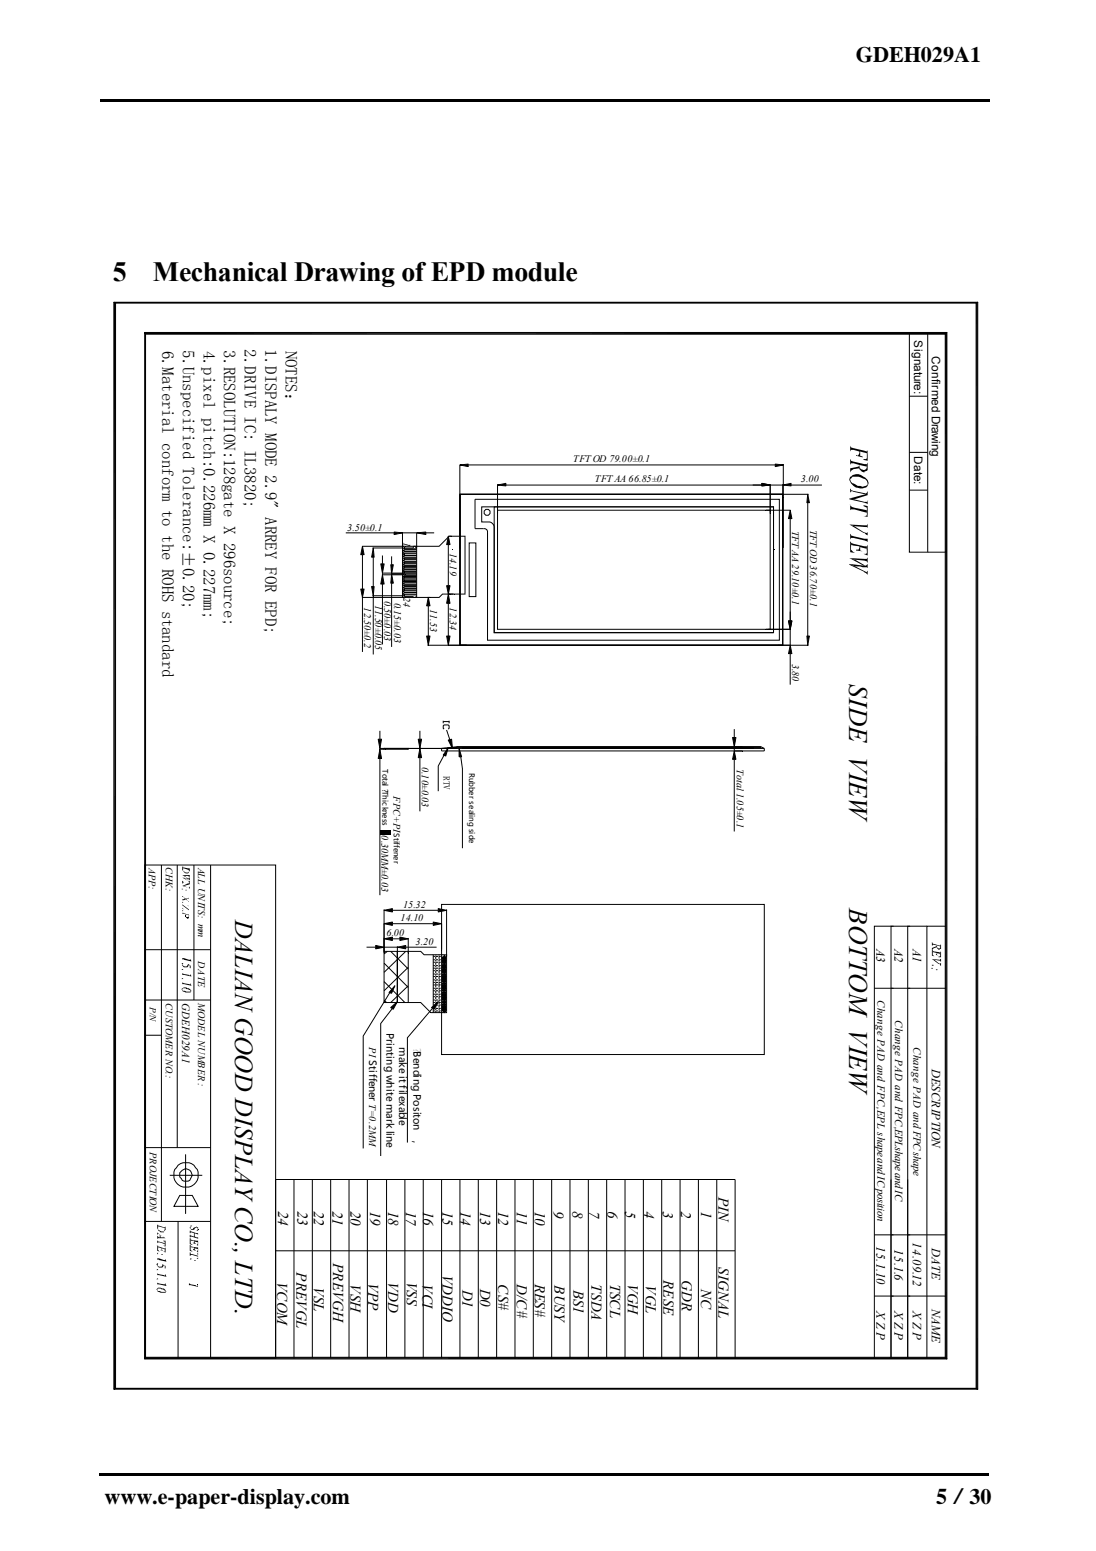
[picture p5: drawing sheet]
<svg xmlns="http://www.w3.org/2000/svg" width="210mm" height="297mm" viewBox="0 0 210 297" stroke-linecap="round" stroke-linejoin="round" font-family="sans-serif">
<g fill="none" stroke="#000" stroke-width=".19">
<path d="M21.8 57.9l.3 .1v207.9l-.3 .1zM21.8 57.9h165.5l-.4 .1h-164.8zM186.9 58l.4-.1v208.1l-.4-.1zM187.3 58h-165.5M27.7 63.7l.2 .3v195.9l-.2 .4zM27.7 63.7h153.6l-.3 .3h-153.1zM27.8 63.7v196.6M174.2 63.8h7v42h-7zM174.2 75.9h3.5M177.7 63.8v42M181.3 63.7v196.6l-.3-.4v-195.9zM88.1 89l1.6-.1v.5z"/>
<path d="M88.1 89v16.1M88.1 94.7h61.8v28.9h-61.8zM88.1 94.7v28.9M89.8 89h58.7M91 95.6h58.3v27h-55.9v-20.9l-.2-.3-.3-.2h-1.9zM92.3 97.1h55.8v24.1h-53.5v-20.4l-.3-.5-.5-.3h-1.5zM94.6 97.1h53.5v24.1h-53.5zM95.3 92.9l1.6-.3v.5zM95.3 97.7h52.2v22.8h-52.2zM95.3 92.7v5.7M96.9 92.9h49M141.8 94.7h13.1"/>
<path d="M145.9 92.6l1.6 .3-1.6 .2zM146.7 97.7h4.6M147.5 92.7v5.7M147.5 92.9h2.4M148.5 88.9l1.6 .1-1.6 .4zM149.9 92.7v2.3M149.9 92.9l1.6-.3v.5zM150 88.9v16M151.3 97.7l.4 1.6h-.7zM151.3 99.3v19.6M151.5 92.9h5.9M154.7 94.7l.3 1.6h-.5z"/>
<path d="M154.7 96.3v25.5M174.2 86.6h3.5M174.2 93.9h3.5M66.2 102h9.3M69.1 112.8h.6l-.3 1.6zM69.4 104.6l.3 1.6h-.6zM69.4 104.6h8M69.4 106.2v6.6M71.2 112.3h.5l-.2 1.8zM71.3 104.9h7.9v-.3h.4v.3h.2M71.3 114.1h6.1v.2h1.8v.1h.4v-.1h.2M71.5 104.9l.2 1.8h-.5z"/>
<path d="M71.5 106.7v5.6M71.5 114.1v11.2M72.9 108h.7l-.4 1.8zM73.2 106.4v1.6M73.2 111.8v11.6M73.2 110.1l.4 1.7h-.7zM74.8 108.2h.5l-.3 1.7zM75 109.9h4.8M75 106.5v1.7M75 111.7v12.2M75 109.9l.3 1.8h-.5zM75.5 101.9l1.6 .1-1.6 .4z"/>
<path d="M77.1 105.1h2.7M77.1 106.2h.3v.5h2.4M77.1 113.3h.3v.3h-.3M77.1 105.4h.3M77.1 105.9h2.7M77.1 106.1h2.7M77.1 106.5h.3M77.1 106.9h2.7M77.1 107h2.7M77.1 107.4h.3M77.1 107.7h2.7M77.1 107.8h2.7"/>
<path d="M77.1 108.2h.3M77.1 108.5h2.7M77.1 108.6h2.7M77.1 109h.3M77.1 109.4h2.7M77.1 109.6h2.7M77.1 110.4h2.7M77.1 110.6h2.7M77.1 110.9h.3M77.1 111.2h2.7M77.1 111.4h2.7M77.1 111.7h.3"/>
<path d="M77.1 112h2.7M77.1 112.2h2.7M77.1 112.5h.3M77.1 113h2.7M77.1 113.1h2.7M77.1 113.8h2.7M77.1 113.9h2.7M77.1 104.8v-2.8h2.7v12.4M77.4 105.6h2.4M77.4 106.4h2.4M77.4 109.1h2.4M77.4 112.7h2.4"/>
<path d="M77.4 113.5h2.4M77.4 110.1h-4.2v-.3h4.2v.4h2.4M77.4 114.4h-8v10.5M79.8 105.3h-2.4v.4h-.3M79.8 107.2h-2.4v.3h2.4M79.8 108h-2.4v.3h2.4M79.8 108.8h-2.4v.5h-.3M79.8 110.7h-2.4v.3h2.4M79.8 111.5h-2.4v.3h2.4M79.8 112.3h-2.4v.5h-.3M79.8 102l1.8-.1v.5zM81.6 102h1.5"/>
<path d="M81.9 114.4h.5M82 116v5.8M82 114.4l.4 1.6h-.7zM85.5 112.2h.7l-.3 1.6zM85.9 113.8h.9M85.9 104.3v7.9M85.9 115.5v6.3M85.9 113.8l.3 1.7h-.7zM85.9 102.7l.3 1.6h-.7zM86 102.7l-1.9 1.9h-7v9.8h7l.6-.6h4.4v-11.1h-3.2M89.9 104h1.2v10.3h-1.2zM151 118.9h.7l-.4 1.6z"/>
<path d="M72.8 140v1.6M80.4 140v1.6M81.7 121.8h.7l-.4 1.8zM81.9 123.6h73M84.9 138.2h1.1M84.9 138v.5M85 139.6l-.1-.1v-.5l.1-.2h.8l.2 .2v.5l-.2 .1M85.5 139.8l.7 1.9M85.5 121.8h.7l-.3 1.8zM86 138v.5M140.6 139.6v1.6M146.7 120.5h4.6v3.1"/>
<path d="M151.3 123.6l.4 1.6h-.7zM151.3 125.2v5.9M154.5 121.8h.5l-.3 1.8zM72.4 141.6h.7l-.3 1.7zM72.8 143.5l.3 1.8h-.7zM72.8 145.3v26.1M73.6 143.3h4.6v.2h-4.6zM80.1 141.6h.6l-.3 1.7zM80.4 143.3l.3 1.8h-.6zM80.4 145.1v10.3M85 144.6l-1.1 2.1v4.8M85.8 141.7l.7-.1 .1 1.7z"/>
<path d="M85.8 143.2l-.4 1.6-.5-.2zM86.2 143.2h1.2v.1h-1.2zM87.4 143l-2.8 .3v.5h61.8v-.5M87.4 143h58.3M87.9 143.3l.5 1.6h-.5zM88.2 144.9l.4 2.3v15.2M88.6 143.2v.1M140.3 141.2h.6l-.3 1.8zM140.6 143.8l.3 1.6h-.6zM140.6 143v.8M140.6 145.4v13.8M144.3 143.2v.1"/>
<path d="M145.7 143v.2h-58.3v-.2M145.7 143l.7 .3M146.4 143.3h-73.6v.2h.8M27.7 165.7h25.1v94.4h-25.1zM30.9 165.7v68.2M33.9 165.7v54.1M37.1 165.7v25.8M40.3 165.7v94.4M73.6 179.8l1.5-.3v.6zM73.6 174.3l1.5-.3v.7zM73.6 176.9l1.5-.3v.6zM73.6 174.2v8.3"/>
<path d="M75.1 174.3h8.8M75.1 176.9h7.9M75.1 179.8h1.5M76.6 179.5l1.6 .3-1.6 .3zM78.2 179.6v12.4M83 176.6l1.6 .3-1.6 .3zM83.9 174l1.6 .3-1.6 .4zM84.6 173.2h61.8v28.8h-61.8zM84.6 176.9v5M85.5 174.2v19.7h-3l-1.9-1.9h-7v-9.8h7l.6 .6h4.3v.2M171.1 177.4h-3.6v82.7M174.3 177.4h-3.7v82.7v-34.2"/>
<path d="M177.5 177.4h-3.7v82.7M181.2 177.4h-3.7v82.7M27.7 191.5h12.6M27.7 181.9h12.6M27.7 198.3h3.2M70.2 181.4h1.8M72 181.1l1.6 .3-1.6 .3zM73.6 184.5l4.6 4.6M73.6 188l3.9 4M73.6 191.5l.4 .5M73.6 181.4h2.5M74.2 182.2l-.6 .5"/>
<path d="M74.7 190.1l-5.1 8.3v21.5M74.8 193l1.3-1.2-.8 1.5zM74.8 182.2l3.4 3.4M75.1 193.1l-2.2 2.9v25.4M75.6 188.8l-.6 1.4-.5-.1zM76.1 181.4l1.6-.3v.6zM76.1 182.2v9.8zM76.1 181.2v10.8M77.7 181.4h5.9M77.7 182.2l-4.1 4M78.2 185.3l-4.6 4.5M78.2 188.8l-3.4 3.2"/>
<path d="M82.7 193l1.2-1.2-.8 1.5zM82.8 193.1l-4.8 5.6v20.1M83 189.3h.3M83 191.5h.3M83 182.8v11.1M83 183.2h.3M83 183.8h.3M83 184.3h.3M83 184.9h.3M83 185.4h.3M83 185.9h.3M83 186.5h.3"/>
<path d="M83 187h.3M83 187.7h.3M83 188.1h.3M83 188.6h.3M83 189.8h.3M83 190.4h.3M83 190.9h.3M83 192h.3M83 192.5h.3M83 193.1h.3M83 193.6h.3M83.5 182.8v.2"/>
<path d="M83.5 188.6h.4M83.9 189.3h-.4v.3M83.9 191.5h-.4v.3M83.9 183.2h-.4v.4M83.9 183.8h-.4v.3M83.9 184.3h-.4v.5M83.9 184.9h-.4v.4M83.9 185.4h-.4v.3M83.9 185.9h-.4v.5M83.9 186.5h-.4v.4M83.9 187h-.4v.5M83.9 187.7h-.4v.3"/>
<path d="M83.9 188.1h-.4v1M83.9 189.8h-.4v.4M83.9 190.4h-.4v.3M83.9 190.9h-.4v.5M83.9 192h-.4v.3M83.9 192.5h-.4v.5M83.9 193.1h-.4v.3M83.9 193.6h-.4v.3M84.1 182.8v.2M84.1 188.6h.3M84.4 189.3h-.3v.3M84.4 191.5h-.3v.3"/>
<path d="M84.4 183.2h-.3v.4M84.4 183.8h-.3v.3M84.4 184.3h-.3v.5M84.4 184.9h-.3v.4M84.4 185.4h-.3v.3M84.4 185.9h-.3v.5M84.4 186.5h-.3v.4M84.4 187h-.3v.5M84.4 187.7h-.3v.3M84.4 188.1h-.3v1M84.4 189.8h-.3v.4M84.4 190.4h-.3v.3"/>
<path d="M84.4 190.9h-.3v.5M84.4 192h-.3v.3M84.4 192.5h-.3v.5M84.4 193.1h-.3v.3M84.4 193.6h-.3v.3M84.7 193.4h.7zM84.7 183.3h.7v.2h-.7zM84.7 183.5h.7v.1h-.7zM84.7 183.6h.7zM84.7 183.8h.7zM84.7 183.8h.7v.2h-.7zM84.7 184h.7v.1h-.7z"/>
<path d="M84.7 184.1h.7zM84.7 184.3h.7zM84.7 184.3h.7v.2h-.7zM84.7 184.5h.7zM84.7 184.6h.7zM84.7 184.8h.7zM84.7 184.8h.7v.1h-.7zM84.7 184.9h.7zM84.7 185.1h.7zM84.7 185.1h.7v.2h-.7zM84.7 185.3h.7v.1h-.7zM84.7 185.4h.7z"/>
<path d="M84.7 185.6h.7zM84.7 185.6h.7v.1h-.7zM84.7 185.7h.7v.2h-.7zM84.7 185.9h.7zM84.7 186.1h.7zM84.7 186.1h.7v.1h-.7zM84.7 186.2h.7zM84.7 186.4h.7zM84.7 186.5h.7zM84.7 186.5h.7v.2h-.7zM84.7 186.7h.7zM84.7 186.9h.7z"/>
<path d="M84.7 186.9h.7v.1h-.7zM84.7 187h.7v.2h-.7zM84.7 187.2h.7zM84.7 187.3h.7zM84.7 187.3h.7v.2h-.7zM84.7 187.5h.7v.2h-.7zM84.7 187.7h.7zM84.7 187.8h.7zM84.7 187.8h.7v.2h-.7zM84.7 188h.7zM84.7 188.1h.7zM84.7 188.3h.7z"/>
<path d="M84.7 188.3h.7v.2h-.7zM84.7 188.5h.7zM84.7 188.6h.7zM84.7 188.6h.7v.2h-.7zM84.7 188.8h.7v.2h-.7zM84.7 189h.7zM84.7 189.1h.7zM84.7 189.1h.7v.2h-.7zM84.7 189.3h.7v.1h-.7zM84.7 189.4h.7zM84.7 189.6h.7zM84.7 189.6h.7v.2h-.7z"/>
<path d="M84.7 189.8h.7zM84.7 189.9h.7zM84.7 190.1h.7zM84.7 190.1h.7v.1h-.7zM84.7 190.2h.7zM84.7 190.4h.7zM84.7 190.4h.7v.2h-.7zM84.7 190.6h.7v.1h-.7zM84.7 190.7h.7zM84.7 190.9h.7zM84.7 190.9h.7v.1h-.7zM84.7 191h.7v.2h-.7z"/>
<path d="M84.7 191.2h.7zM84.7 191.4h.7zM84.7 191.4h.7v.1h-.7zM84.7 191.5h.7zM84.7 191.7h.7zM84.7 191.8h.7zM84.7 191.8h.7v.2h-.7zM84.7 192h.7zM84.7 192.2h.7zM84.7 192.3h.7zM84.7 192.3h.7v.2h-.7zM84.7 192.5h.7z"/>
<path d="M84.7 192.6h.7zM84.7 192.6h.7v.2h-.7zM84.7 192.8h.7v.2h-.7zM84.7 193h.7zM84.7 193.1h.7zM84.7 193.1h.7v.2h-.7zM84.7 193.3h.7v.1h-.7zM84.7 193.6h.7h-.2v.3h-.2v-.3zM84.7 183.3h.3v-.3h.2v.3h.2zM167.5 189.3h13.7M27.7 219.8h12.6M27.7 233.9h12.6"/>
<path d="M32.5 225.1h6.2M34.1 223.2a2.63 2.63 0 0 1 3 0 2.49 2.49 0 0 1-.4 4 2.33 2.33 0 0 1-2.9-.6 2.33 2.33 0 0 1 0-3zM34.1 233.9v26.2M34.4 228.9h2.4l1.1 2.1h-4.6zM34.7 224.3a1.14 1.14 0 0 1 1.6-.2 1.14 1.14 0 0 1 .2 1.6 .96 .96 0 0 1-1.3 .5l-.3-.1-.2-.4a.97 .97 0 0 1 0-1.4zM35.5 221.1v11.4M52.8 239.5h88M56.3 225.9v34.2M59.8 225.9v34.2M63.3 225.9v34.2M66.8 225.9v34.2M70.4 225.9v34.2"/>
<path d="M74 225.9v34.2M77.5 225.9v34.2M81.1 225.9v34.2M84.6 225.9v34.2M88.1 225.9v34.2M91.6 225.9v34.2M95.1 225.9v34.2M98.6 225.9v34.2M102.1 225.9v34.2M105.7 225.9v34.2M109.2 225.9v34.2M112.7 225.9v34.2"/>
<path d="M116.2 225.9v34.2M119.7 225.9v34.2M123.2 225.9v34.2M126.7 225.9v34.2M130.2 225.9v34.2M133.8 225.9v34.2M137.3 225.9v34.2M167.5 236.5h13.7M173.8 225.9v34.2M27.9 259.9h153.1l.3 .4h-153.6zM167.5 248.2h13.7M21.8 266l.3-.1h164.8l.4 .1z"/>
<path d="M85.8 260.1h88M140.8 260.1v-34.2h-88v34.2M187.3 266h-165.5"/>
<circle cx="93.3" cy="98.1" r=".6"/>
</g>
<g fill="#000">
<path d="M88.1 89l1.6-.1v.5zM95.3 92.9l1.6-.3v.5zM145.9 92.6l1.6 .3-1.6 .2zM148.5 88.9l1.6 .1-1.6 .4zM149.9 92.9l1.6-.3v.5zM151.3 97.7l.4 1.6h-.7zM154.7 94.7l.3 1.6h-.5zM69.4 104.6l.3 1.6h-.6zM69.1 112.8h.6l-.3 1.6zM71.5 104.9l.2 1.8h-.5zM71.2 112.3h.5l-.2 1.8zM72.9 108h.7l-.4 1.8z"/>
<path d="M73.2 110.1l.4 1.7h-.7zM74.8 108.2h.5l-.3 1.7zM75 109.9l.3 1.8h-.5zM75.5 101.9l1.6 .1-1.6 .4zM79.8 102l1.8-.1v.5zM82 114.4l.4 1.6h-.7zM85.9 113.8l.3 1.7h-.7zM85.9 102.7l.3 1.6h-.7zM85.5 112.2h.7l-.3 1.6zM151 118.9h.7l-.4 1.6zM81.7 121.8h.7l-.4 1.8zM85.5 121.8h.7l-.3 1.8z"/>
<path d="M151.3 123.6l.4 1.6h-.7zM154.5 121.8h.5l-.3 1.8zM72.4 141.6h.7l-.3 1.7zM72.8 143.5l.3 1.8h-.7zM80.1 141.6h.6l-.3 1.7zM80.4 143.3l.3 1.8h-.6zM85.8 143.2l-.4 1.6-.5-.2zM85.8 141.7l.7-.1 .1 1.7zM87.9 143.3l.5 1.6h-.5zM140.3 141.2h.6l-.3 1.8zM140.6 143.8l.3 1.6h-.6zM73.6 179.8l1.5-.3v.6z"/>
<path d="M73.6 174.3l1.5-.3v.7zM73.6 176.9l1.5-.3v.6zM76.6 179.5l1.6 .3-1.6 .3zM83 176.6l1.6 .3-1.6 .3zM83.9 174l1.6 .3-1.6 .4zM36.5 183.6v.2zM36.5 186.5v.2zM36.5 188.3v.2zM72 181.1l1.6 .3-1.6 .3zM75.6 188.8l-.6 1.4-.5-.1zM74.8 193l1.3-1.2-.8 1.5zM76.1 181.4l1.6-.3v.6z"/>
<path d="M82.7 193l1.2-1.2-.8 1.5zM84.9 193h.3zM85 193.1h.2zM85 192.6h.2zM85 190.1h.2zM85 191.2h.2zM85 190.6h.2zM85 191h.2zM85 190.9h.2zM85 189.3h.2zM85 189.6h.2zM85 186.2h.2z"/>
<path d="M85 183.8h.2zM85 184.8h.2zM85 183.5h.2zM85 193.4h.2zM85 191.8h.2zM85 192h.2zM85 192.2h.2zM85 192.3h.2zM85 192.8h.2zM85 193.3h.2zM85 191.7h.2zM85 190.4h.2z"/>
<path d="M85 188.8h.2zM85 188.5h.2zM85 188.3h.2zM85 188h.2zM85 189h.2zM85 186.4h.2zM85 186.5h.2zM85 186.7h.2zM85 187h.2zM85 187.2h.2zM85 187.3h.2zM85 187.5h.2z"/>
<path d="M85 187.7h.2zM85 187.8h.2zM85 184.3h.2zM85 185.7h.2zM85 184.5h.2zM85 184.1h.2zM85 184.9h.2zM85 185.1h.2zM85 185.3h.2zM85 185.9h.2zM85 185.4h.2zM85 185.6h.2z"/>
<path d="M85 184h.2zM85 186.1h.2zM85 183.6h.2zM85 184.6h.2zM31.6 241.1h.1v.2zM31.6 244h.1v.2zM31.6 245.8h.1v.2zM37.8 246v.1z"/>
<path d="M162.8 89.7l1.6-.3 .2-.4v.7l-1.1 .1-.5 .4-.2 .3z" fill-rule="evenodd"/>
<path d="M163.9 87.1l.4 .2 .4-.8v.8l.5 .1v.2l-1.3-.3z" fill-rule="evenodd"/>
<path d="M162.8 93.5l.2 .4 .5 .1 2.4 .5-.2 .2-2.6-.7-.3 .3z" fill-rule="evenodd"/>
<path d="M162.8 87.9l.2 .3 .5 .2 2.5 .5v.6v-.1l-1.4-.4v.8v-.8l-1.1-.3h-.5l-.2 .3z" fill-rule="evenodd"/>
<path d="M162.8 96.6l.3 .5 2.9 .6v.5l-2.4-.6h-.6l-.2 .3z" fill-rule="evenodd"/>
<path d="M162.8 85.4l.2 .3 .5 .1 2.5 .7v-.2h.2l-.2 1.1v-.6l-1.3-.3-.1 .3v-.3l-1.1-.3h-.5l-.2 .3z" fill-rule="evenodd"/>
<path d="M166.2 86.2v2l-.8-.1v-.2h.5l.1-.1z" fill-rule="evenodd"/>
<path d="M164.6 89.2l.3 .6 .6 .2 .4-.2 .1-.3v-.6l.2-.3v1.4l-.7 .3v.2a1.13 1.13 0 0 1-.9-1.3z" fill-rule="evenodd"/>
<path d="M162.8 91.8a1.05 1.05 0 0 0 1 .9l.5 .4h.4a1.06 1.06 0 0 0 1.5-.5v.5a2.12 2.12 0 0 1-3.1-.4l-.3-.4z" fill-rule="evenodd"/>
<path d="M162.7 95.5l3-.8 .5-.7v.8l-2.6 .8z" fill-rule="evenodd"/>
<path d="M162.7 95.5l2.8 .6h.5l.2-.3v1l-.2-.4-3.3-.8z" fill-rule="evenodd"/>
<path d="M165.4 96.8l.8 .1v2.1l-.2-.6v-1.2l-.6-.3z" fill-rule="evenodd"/>
<path d="M165.4 98.8l.6-.1v-.3l.2 .6z" fill-rule="evenodd"/>
<path d="M162.8 91.3h.2a1.68 1.68 0 0 1 2.4 0 1.25 1.25 0 0 1 .8 1.8 1.14 1.14 0 0 0-1-1.5l-.8-.3h-.6a.84 .84 0 0 0-1 1l-.1-.4z" fill-rule="evenodd"/>
<path d="M162.8 103.7l.2 .1v.8a.97 .97 0 0 0 .8 1.3l-1-.1z" fill-rule="evenodd"/>
<path d="M163.9 105.3h.5l.3-.5v.6l.5 .2-1.3-.2z" fill-rule="evenodd"/>
<path d="M162.7 106.9l1.1 .3 1.9 1.1h-.3z" fill-rule="evenodd"/>
<path d="M163 103.8v.2l.5 .1 2.5 .5v.8v-.3l-1.3-.3-.1 .1v-.3l-1.3-.1-.2-.2-.1 .3z" fill-rule="evenodd"/>
<path d="M162.7 100.4l3.3 .2 .2-.3v1.1v-.3l-.2-.2-2.4-.1z" fill-rule="evenodd"/>
<path d="M162.7 100.4l.9 .4 1.8 1.1 .5 .2 .3-.2v.8v-.2l-.7-.4z" fill-rule="evenodd"/>
<path d="M162.8 102.2l.2 .3 2.5 .7h.7v-.3v1.1l-.2-.3-2.5-.7h-.5l-.2 .3z" fill-rule="evenodd"/>
<path d="M166.2 104.3v2.1l-.8-.3h.5l.1-.2v-1.3z" fill-rule="evenodd"/>
<path d="M162.7 108l3.3 1.6 .2-.3v.9l-.2-.3-.6-.5-2.7-1.2z" fill-rule="evenodd"/>
<path d="M162.7 108l2.7 .3a.6 .6 0 0 0 .8-.3v1.1v-.3l-.2-.2-2.2-.1z" fill-rule="evenodd"/>
<path d="M162.7 106.9l3.3 .1 .2-.3v1.1l-.2-.3-.5-.1-1.7-.2z" fill-rule="evenodd"/>
<path d="M72.9 159.1h1.9v.8h-1.9z" fill-rule="evenodd"/>
<path d="M34.9 172.7h.2v.2h-.2z" fill-rule="evenodd"/>
<path d="M34.9 174.3h.2v.2h-.2z" fill-rule="evenodd"/>
<path d="M34.9 173.2v.3a.5 .5 0 0 0 .3 .7l-.3-.2z" fill-rule="evenodd"/>
<path d="M34.9 171.4v.2h.2v.2l.4 .3-.6-.3z" fill-rule="evenodd"/>
<path d="M35.5 175.1v.5z" fill-rule="evenodd"/>
<path d="M34.9 167.6l.5 .1 .6 .5z" fill-rule="evenodd"/>
<path d="M34.9 166h.2v.8l.3 .1a.55 .55 0 0 0 .8 0v-.3v.3a.52 .52 0 0 1-.5 .4 .52 .52 0 0 1-.5-.4h-.1l-.2-.3z" fill-rule="evenodd"/>
<path d="M34.9 168.7h.2l.1 .3 1 .2-1-.2-.3 .2z" fill-rule="evenodd"/>
<path d="M35.5 172.2l.7 .4v.3l-.2-.3z" fill-rule="evenodd"/>
<path d="M34.9 172.1v.1l.5-.1a.61 .61 0 0 0 .8-.3v.4v-.1h-.2l-1.1 .3v.2z" fill-rule="evenodd"/>
<path d="M34.9 173.2l1.3 1v.1l-1.3-.9z" fill-rule="evenodd"/>
<path d="M35.9 173.4l.3 .1v.8v-.8z" fill-rule="evenodd"/>
<path d="M34.9 174.7v.1l1.3 .3v.4v-.2l-.7-.2v.5v-.5l-.3-.1h-.3v.1z" fill-rule="evenodd"/>
<path d="M35.5 175.3v.2a.4 .4 0 0 0 .7 0v-.5v.8l-.2 .1a.56 .56 0 0 1-.5-.6z" fill-rule="evenodd"/>
<path d="M35.1 166v.1l1.2 .2v.5l-.1 .1v-.3l-1.1-.3z" fill-rule="evenodd"/>
<path d="M34.9 168.1l.5 .1 .6 .5h.3v.3z" fill-rule="evenodd"/>
<path d="M34.9 168.1l1.1 .1 .3-.1v.5l-.6-.4z" fill-rule="evenodd"/>
<path d="M34.9 167.6h1.4v.3z" fill-rule="evenodd"/>
<path d="M34.9 169.7l1.4-.7v.4z" fill-rule="evenodd"/>
<path d="M34.9 169.7l1.1 .3 .3-.2v.4h-.1v-.2z" fill-rule="evenodd"/>
<path d="M34.7 184.6l.4-.1-.2 .4v-.3z" fill-rule="evenodd"/>
<path d="M34.9 185.6h.2v.1h-.4z" fill-rule="evenodd"/>
<path d="M34.7 187.5l.4-.2v.2z" fill-rule="evenodd"/>
<path d="M34.9 184.8a.61 .61 0 0 0 1 .1l.1-.3 .5 .3v.5h-.2v-.5l-.1-.1a.66 .66 0 0 1-.7 .5 .66 .66 0 0 1-.6-.5z" fill-rule="evenodd"/>
<path d="M34.9 183.3v.2l1.3 .3h.3v-.2l.2 .5-1.5-.3-.1-.2-.2 .2z" fill-rule="evenodd"/>
<path d="M34.9 186.2v.2l.3 .1 1 .2 .1 .2 .2-.4 .2 .5-1.5-.3h-.3v.2z" fill-rule="evenodd"/>
<path d="M34.9 188v.1l.3 .2 1.1 .2v.1l.2-.3 .2 .5-1.5-.3h-.3v.1z" fill-rule="evenodd"/>
<path d="M34.9 189.3a1.05 1.05 0 0 1 1.1 0h.2l.5 .5-.7-.4h-.3a.56 .56 0 0 0-.8 0v.2l-.2-.2z" fill-rule="evenodd"/>
<path d="M34.9 189.4l.2 .4 .6 .1h.8v-.1h.2a.6 .6 0 0 1-.8 .3l-.8-.2-.2-.1z" fill-rule="evenodd"/>
<path d="M85 192.3h.2v.2h-.2z" fill-rule="evenodd"/>
<path d="M85 191.4v.1z" fill-rule="evenodd"/>
<path d="M85 190.1v.1z" fill-rule="evenodd"/>
<path d="M85 188.8h.2v.2h-.2z" fill-rule="evenodd"/>
<path d="M85 189.6v.2z" fill-rule="evenodd"/>
<path d="M85 191.8h.2v.2h-.2z" fill-rule="evenodd"/>
<path d="M85 193.1h.2v.2h-.2z" fill-rule="evenodd"/>
<path d="M85 190.6h.2v.1h-.2z" fill-rule="evenodd"/>
<path d="M85 188.3h.2v.2h-.2z" fill-rule="evenodd"/>
<path d="M85 186.5h.2v.2h-.2z" fill-rule="evenodd"/>
<path d="M85 187h.2v.2h-.2z" fill-rule="evenodd"/>
<path d="M85 187.8h.2v.2h-.2z" fill-rule="evenodd"/>
<path d="M85 186.1h.2v.1h-.2z" fill-rule="evenodd"/>
<path d="M85 184.3h.2v.2h-.2z" fill-rule="evenodd"/>
<path d="M85 184.8h.2v.1h-.2z" fill-rule="evenodd"/>
<path d="M178.5 184.8h.3v.1h-.3z" fill-rule="evenodd"/>
<path d="M178.5 181.9h.1v.5a.61 .61 0 0 0 .4 .8l-.5-.2z" fill-rule="evenodd"/>
<path d="M178.5 181.6l.9-.5v.3l-.8 .3v.2h-.1z" fill-rule="evenodd"/>
<path d="M179.1 182.8h.2l.1-.3v.3l.4 .2z" fill-rule="evenodd"/>
<path d="M178.5 180.4l.1 .4 1.5 .3v.3v-.2l-.7-.1v.5v-.5l-.6-.2-.3 .2z" fill-rule="evenodd"/>
<path d="M178.6 182l.2 .2 1.1 .2 .2 .1v-.1v.4v-.1l-.7-.2v.2v-.2l-.8-.1z" fill-rule="evenodd"/>
<path d="M179.4 181.2l.4 .5a.62 .62 0 0 0 .3-.8h.1v.8l-.3 .2a.56 .56 0 0 1-.5-.7z" fill-rule="evenodd"/>
<path d="M180.1 182.2l.1 .2v.9h-.4v-.1h.3z" fill-rule="evenodd"/>
<path d="M178.5 183.6l1.4 .2 .3-.2v.5h-.1v-.1z" fill-rule="evenodd"/>
<path d="M178.5 183.6l.5 .2 1.1 .8v-.1h.1v.4z" fill-rule="evenodd"/>
<path d="M30.1 238.4v.2h.2v.8l.3 .3-.5-.2z" fill-rule="evenodd"/>
<path d="M30.6 239.4h.3v-.3l.3 .4z" fill-rule="evenodd"/>
<path d="M30.1 234.6h.2v.9h.1a.91 .91 0 0 0 1 .4l.2-.5a.59 .59 0 0 1-.5 .6 .59 .59 0 0 1-.7-.3h-.1l-.2-.5z" fill-rule="evenodd"/>
<path d="M30.1 237.5l.2 .3 1.3 .3v.2l-1-.4h-.3l-.2 .2z" fill-rule="evenodd"/>
<path d="M30.3 238.6v.1l1.3 .4v.3v-.2l-.7-.1v.1v-.1l-.5-.2h-.1v.2z" fill-rule="evenodd"/>
<path d="M30.3 234.6v.1l1.1 .3 .3-.1v.6l-.1 .2v-.5l-1.2-.3h-.1v.1z" fill-rule="evenodd"/>
<path d="M30.1 236l1.6 1.1-.9-.6-.2 .5v-.5l-.2-.2-.3 .2z" fill-rule="evenodd"/>
<path d="M30.1 236.7l.5 .3 .2-.5v.5h.6l.3 .1h-1.4l-.2 .2z" fill-rule="evenodd"/>
<path d="M31.2 237.6h.5v1.1l-.1-.3v-.6z" fill-rule="evenodd"/>
<path d="M31.2 238.6h.4v-.2l.1 .3z" fill-rule="evenodd"/>
<path d="M31.7 238.9v1l-.5-.2h.4v-.6z" fill-rule="evenodd"/>
<path d="M36.5 234.7v.3z" fill-rule="evenodd"/>
<path d="M36.3 237.1h.2v1l.3 .2v.1l-.5-.1z" fill-rule="evenodd"/>
<path d="M36.3 238.4h.2v1l.3 .1v.2l-.5-.2z" fill-rule="evenodd"/>
<path d="M36.3 234.7h.7l-.3 .2z" fill-rule="evenodd"/>
<path d="M37 237.9v.2l.1-.3h.2v.3h.2v.2l-.5-.2z" fill-rule="evenodd"/>
<path d="M37 239.2l.3-.1v.3h.2v.1l-.5-.1z" fill-rule="evenodd"/>
<path d="M37.9 235.4v.3z" fill-rule="evenodd"/>
<path d="M36.5 234.9v.5h.5v-.2l.6-.3 .3 .1v.5l-.3-.5-.3 .2a.49 .49 0 0 1-.5 .3 .49 .49 0 0 1-.5-.5z" fill-rule="evenodd"/>
<path d="M37.5 235.7l.4-.3v.3z" fill-rule="evenodd"/>
<path d="M36.3 236.5l.8 .3 .2-.6v.6l.3 .2h.3v-.2v.7l-.1-.4-1.1-.3-.4 .2z" fill-rule="evenodd"/>
<path d="M36.3 235.7h.2v.2l1.1 .3h.3v-.2v.5l-.6-.3-.2 .6v-.6l-.4-.2-.4 .2z" fill-rule="evenodd"/>
<path d="M36.5 237.3l.2 .2 1.2 .1v.5v-.2l-.8-.1v-.2h-.6z" fill-rule="evenodd"/>
<path d="M37.9 237.5v1.1l-.3-.2h.2l.1-.3z" fill-rule="evenodd"/>
<path d="M36.5 238.6l.2 .1 1.2 .2v.5v-.2l-.8-.1v-.2h-.4l-.2-.2v.2z" fill-rule="evenodd"/>
<path d="M37.9 238.7v1.2l-.3-.2h.2l.1-.3z" fill-rule="evenodd"/>
<path d="M30.3 239.9v.3h-.2z" fill-rule="evenodd"/>
<path d="M30 242.1l.3-.1-.2 .4z" fill-rule="evenodd"/>
<path d="M30.1 243.1h.2v.1h-.3z" fill-rule="evenodd"/>
<path d="M30.1 244.8h.2v.2h-.3z" fill-rule="evenodd"/>
<path d="M30.9 240.2h.3l-.1 .1h-.2z" fill-rule="evenodd"/>
<path d="M30.1 242.3a.57 .57 0 0 0 1 .1v-.3l.6 .3v.5h-.1v-.5l-.2-.1a.66 .66 0 0 1-.6 .5 .66 .66 0 0 1-.7-.5z" fill-rule="evenodd"/>
<path d="M30.1 246.8a1.04 1.04 0 0 1 1.1 0l.5 .3v.2l-.5-.4h-.3a.55 .55 0 0 0-.8 0v.2l-.1-.2z" fill-rule="evenodd"/>
<path d="M30.1 240.8v.2l1.3 .3h.3v-.2l.2 .5-1.5-.3-.1-.2-.2 .2z" fill-rule="evenodd"/>
<path d="M30.1 243.7v.2l.3 .1 1 .2 .2 .2 .1-.4 .2 .5-1.5-.3h-.3v.2z" fill-rule="evenodd"/>
<path d="M30.1 245.5v.1l.3 .2 1.2 .2v.1l.1-.3 .2 .5-1.5-.3h-.3v.1z" fill-rule="evenodd"/>
<path d="M30.1 246.9v.2a1.77 1.77 0 0 0 1.8 .2l-.2 .3h-.9l-.5-.2-.2-.1z" fill-rule="evenodd"/>
<path d="M36.3 241.1l.4-.1-.2 .3v-.2z" fill-rule="evenodd"/>
<path d="M37.1 241.3h.4v.2z" fill-rule="evenodd"/>
<path d="M36.3 239.9h.2v.3l1.4 .3v.2l-1.1-.4h-.3v.2h-.2z" fill-rule="evenodd"/>
<path d="M37.6 240h.3v1.1v-.8l-.1-.3z" fill-rule="evenodd"/>
<path d="M37.6 241l.3-.2v.3z" fill-rule="evenodd"/>
<path d="M36.2 245.6v.2l.3 .2 1 .1 .1 .2h.2v-.3l.1 .5-1.4-.4h-.3v.2z" fill-rule="evenodd"/>
</g>
<path d="M22 57.9v208.1M187.1 57.9v208.1M27.7 63.8h153.6M181.2 63.7v196.6M27.7 260.1h153.6" fill="none" stroke="#000" stroke-width=".32"/>
<g fill="#000">
<path d="M19.3 18.9h170.3v.6h-170.3zM88.1 89.1l.1 .1zM95.3 98.4l.1 .1zM95.3 92.9l.1 .1zM141.6 94.7h.1zM146.5 97.7l.1 .1zM147.5 98.4l.1 .1zM147.5 97.9l.1 .1zM149.9 95.2l.1 .1zM149.9 92.9l.1 .1zM69.4 114.4l.1 .1zM71.5 114.1l.1 .1z"/>
<path d="M73.2 110.1l.1 .1zM75 109.9l.1 .1zM77.1 109.7l.1 .1zM77.1 110.1l.1 .1zM77.1 104.9l.1 .1zM77.1 114.1l.1 .1zM77.1 104.8l.1 .1zM77.1 102l.1 .1zM77.4 104.9v.1zM77.4 105.1v.1zM77.4 105.9v.1zM77.4 106.1v.1z"/>
<path d="M77.4 106.8v.1zM77.4 107v.1zM77.4 107.7v.1zM77.4 107.9v.1zM77.4 108.6v.1zM77.4 109.5v.1zM77.4 110.4v.1zM77.4 110.6v.1zM77.4 111.2v.1zM77.4 111.3v.1zM77.4 112v.1zM77.4 112.2v.1z"/>
<path d="M77.4 112.9v.1zM77.4 113.1v.1zM77.4 113.8v.1zM77.5 109.9l.1 .1zM77.5 104.6l.1 .1zM77.5 114.4l.1 .1zM79.8 104.8l.1 .1zM82.4 114.4v.1zM85.8 113.8l.1 .1zM86.3 113.8l.1 .1zM86.5 102.7l.1 .1zM86.7 105.2l.1 .1z"/>
<path d="M87 113.8l.1 .1zM148.3 105.2l.1 .1zM82 123.6l.1 .1zM85.8 123.6l.1 .1zM89.4 123.6l.1 .1zM141.8 123.6l.1 .1zM146.5 120.5l.1 .1zM147 120.5l.1 .1zM149 123.6l.1 .1zM151.4 120.5v.1zM151.4 123.6v.1zM154.7 123.6v.1z"/>
<path d="M72.7 143.5h.1zM73.6 143.4l.1 .1zM73.7 143.4l.1 .1zM73.7 143.5h.1zM80.4 143.4l.1 .1zM80.6 143.4l.1 .1zM85.7 143.4l.1 .1zM140.6 143.8l.1 .1zM142.2 143l.1 .1zM142.2 143.8l.1 .1zM73.6 179.8l.1 .1zM73.6 174.4h.1z"/>
<path d="M73.6 176.9l.1 .1zM73.6 182.4l.1 .1zM73.6 182.5l.1 .1zM73.6 181.4l.1 .1zM73.6 182.2l.1 .1zM76.1 182.2l.1 .1zM78.1 182.5l.1 .1zM82.5 193.9v.1zM84.6 182.1h.1zM84.8 193.4v.1zM84.8 183.3v.1zM85.2 183.3l.1 .1z"/>
<path d="M85.2 193.6l.1 .1zM85.5 183.2h.1zM19 282.2h170.3v.5h-170.3z"/>
</g>
<g font-size="5.3">
<text x="21.6" y="53.8">5</text>
<text x="29.3" y="53.8">Mechanical Drawing of EPD module</text>
</g>
<g font-size="5.1">
<text x="162.6" y="131" transform="rotate(90 162.6 131)">SIDE VIEW</text>
<text x="162.6" y="173.8" transform="rotate(90 162.6 173.8)">BOTTOM VIEW</text>
</g>
<text font-size="4.9" x="45" y="176.1" transform="rotate(90 45 176.1)">DALIAN GOOD DISPLAY CO., LTD.</text>
<g font-size="4.2">
<text x="163.9" y="11.8">GDEH029A1</text>
<text x="20" y="288.1">www.e-paper-display.com</text>
<text x="179.3" y="288.1">5／30</text>
</g>
<g font-size="3.2">
<text x="31.1" y="67.2" transform="rotate(90 31.1 67.2)">6.Material conform to the ROHS standard</text>
<text x="35" y="67.1" transform="rotate(90 35 67.1)">5.Unspecified Tolerance:±0.20;</text>
<text x="38.9" y="67.2" transform="rotate(90 38.9 67.2)">4.pixel pitch:0.226mm X 0.227mm;</text>
<text x="42.9" y="67.1" transform="rotate(90 42.9 67.1)">3.RESOLUTION:128gate X 296source;</text>
<text x="46.8" y="66.9" transform="rotate(90 46.8 66.9)">2.DRIVE IC: IL3820;</text>
<text x="50.8" y="66.9" transform="rotate(90 50.8 66.9)">1.DISPALY MODE 2.9&quot; ARREY FOR EPD;</text>
<text x="54.7" y="67.2" transform="rotate(90 54.7 67.2)">NOTES：</text>
</g>
<g font-size="2.9">
<text x="53.3" y="231.8" transform="rotate(90 53.3 231.8)">24</text>
<text x="57" y="231.8" transform="rotate(90 57 231.8)">23</text>
<text x="60.1" y="231.8" transform="rotate(90 60.1 231.8)">22</text>
<text x="63.7" y="231.8" transform="rotate(90 63.7 231.8)">21</text>
<text x="67.1" y="231.8" transform="rotate(90 67.1 231.8)">20</text>
<text x="70.9" y="231.8" transform="rotate(90 70.9 231.8)">19</text>
<text x="74.3" y="231.8" transform="rotate(90 74.3 231.8)">18</text>
<text x="77.7" y="231.8" transform="rotate(90 77.7 231.8)">17</text>
<text x="81" y="231.8" transform="rotate(90 81 231.8)">16</text>
<text x="84.8" y="231.8" transform="rotate(90 84.8 231.8)">15</text>
<text x="88.2" y="231.8" transform="rotate(90 88.2 231.8)">14</text>
<text x="91.9" y="231.8" transform="rotate(90 91.9 231.8)">13</text>
<text x="95.4" y="231.8" transform="rotate(90 95.4 231.8)">12</text>
<text x="99" y="231.8" transform="rotate(90 99 231.8)">11</text>
<text x="102.4" y="231.8" transform="rotate(90 102.4 231.8)">10</text>
<text x="106" y="231.8" transform="rotate(90 106 231.8)">9</text>
<text x="109.6" y="231.8" transform="rotate(90 109.6 231.8)">8</text>
<text x="112.9" y="231.8" transform="rotate(90 112.9 231.8)">7</text>
<text x="116.3" y="231.8" transform="rotate(90 116.3 231.8)">6</text>
<text x="119.7" y="231.8" transform="rotate(90 119.7 231.8)">5</text>
<text x="123.4" y="231.8" transform="rotate(90 123.4 231.8)">4</text>
<text x="126.9" y="231.8" transform="rotate(90 126.9 231.8)">3</text>
<text x="130.4" y="231.8" transform="rotate(90 130.4 231.8)">2</text>
<text x="134.3" y="231.8" transform="rotate(90 134.3 231.8)">1</text>
<text x="137.6" y="229.3" transform="rotate(90 137.6 229.3)">PIN</text>
<text x="53.1" y="245.5" transform="rotate(90 53.1 245.5)">VCOM</text>
<text x="56.8" y="243.7" transform="rotate(90 56.8 243.7)">PREVGL</text>
<text x="63.8" y="241.9" transform="rotate(90 63.8 241.9)">PREVGH</text>
<text x="67.1" y="246" transform="rotate(90 67.1 246)">VSH</text>
<text x="70.5" y="245.6" transform="rotate(90 70.5 245.6)">VPP</text>
<text x="74.3" y="245.5" transform="rotate(90 74.3 245.5)">VDD</text>
<text x="77.9" y="245.5" transform="rotate(90 77.9 245.5)">VSS</text>
<text x="80.9" y="246" transform="rotate(90 80.9 246)">VCI</text>
<text x="84.8" y="244.2" transform="rotate(90 84.8 244.2)">VDDIO</text>
<text x="95.4" y="246" transform="rotate(90 95.4 246)">CS#</text>
<text x="99" y="246" transform="rotate(90 99 246)">D/C#</text>
<text x="102.4" y="245.8" transform="rotate(90 102.4 245.8)">RES#</text>
<text x="113.3" y="245.8" transform="rotate(90 113.3 245.8)">TSDA</text>
<text x="116.8" y="245.8" transform="rotate(90 116.8 245.8)">TSCL</text>
<text x="120.2" y="245.8" transform="rotate(90 120.2 245.8)">VGH</text>
<text x="127.1" y="245.1" transform="rotate(90 127.1 245.1)">RESE</text>
<text x="130.6" y="245.1" transform="rotate(90 130.6 245.1)">GDR</text>
<text x="137.6" y="242.6" transform="rotate(90 137.6 242.6)">SIGNAL</text>
<text x="60.1" y="246.5" transform="rotate(90 60.1 246.5)">VSL</text>
<text x="88.6" y="247.1" transform="rotate(90 88.6 247.1)">D1</text>
<text x="91.9" y="246.9" transform="rotate(90 91.9 246.9)">D0</text>
<text x="106.2" y="246.2" transform="rotate(90 106.2 246.2)">BUSY</text>
<text x="109.8" y="247.1" transform="rotate(90 109.8 247.1)">BS1</text>
<text x="123.7" y="246.2" transform="rotate(90 123.7 246.2)">VGL</text>
<text x="134.3" y="246.9" transform="rotate(90 134.3 246.9)">NC</text>
</g>
<g font-size="2.4">
<text x="167.9" y="181.7" transform="rotate(90 167.9 181.7)">A3</text>
<text x="171.3" y="181.7" transform="rotate(90 171.3 181.7)">A2</text>
<text x="174.8" y="181.7" transform="rotate(90 174.8 181.7)">A1</text>
<text x="178.5" y="185.3" transform="rotate(90 178.5 185.3)">:</text>
<text x="178.5" y="204.7" transform="rotate(90 178.5 204.7)">DESCRIPTION</text>
<text x="167.9" y="238.6" transform="rotate(90 167.9 238.6)">15.1.10</text>
<text x="171.3" y="239.2" transform="rotate(90 171.3 239.2)">15.1.6</text>
<text x="174.8" y="237.9" transform="rotate(90 174.8 237.9)">14.09.12</text>
<text x="178.5" y="239" transform="rotate(90 178.5 239)">DATE</text>
<text x="167.9" y="251.1" transform="rotate(90 167.9 251.1)">X Z P</text>
<text x="171.3" y="251.1" transform="rotate(90 171.3 251.1)">X Z P</text>
<text x="174.8" y="251.1" transform="rotate(90 174.8 251.1)">X Z P</text>
<text x="178.5" y="250.6" transform="rotate(90 178.5 250.6)">NAME</text>
</g>
<g font-size="2.2">
<text x="175.1" y="65.1" transform="rotate(90 175.1 65.1)">Signature:</text>
<text x="178.5" y="68.2" transform="rotate(90 178.5 68.2)">Confirmed Drawing</text>
<text x="175.1" y="87.3" transform="rotate(90 175.1 87.3)">Date:</text>
</g>
<g font-size="2.1">
<text x="168.1" y="191.5" transform="rotate(90 168.1 191.5)">Change PAD and FPC,EPL shape and IC position</text>
<text x="34.9" y="192.2" transform="rotate(90 34.9 192.2)">GDEH029A1</text>
<text x="171.4" y="195.4" transform="rotate(90 171.4 195.4)">Change PAD and FPC,EPLshape and IC</text>
<text x="174.9" y="200.5" transform="rotate(90 174.9 200.5)">Change PAD and FPC shape</text>
</g>
<g font-size="1.9">
<text x="109.8" y="88.6">TFT OD 79.00±0.1</text>
<text x="113.9" y="92.3">TFT AA 66.85±0.1</text>
<text x="153.4" y="92.3">3.00</text>
<text x="66.5" y="101.6">3.50±0.1</text>
<text x="151.7" y="101.6" transform="rotate(90 151.7 101.6)">TFT AA 29.10±0.1</text>
<text x="155.2" y="101.4" transform="rotate(90 155.2 101.4)">TFT OD 36.70±0.1</text>
<text x="77.3" y="103.8" transform="rotate(90 77.3 103.8)">1</text>
<text x="86.2" y="105.9" transform="rotate(90 86.2 105.9)">14.19</text>
<text x="69.7" y="116.3" transform="rotate(90 69.7 116.3)">12.50±0.2</text>
<text x="71.9" y="115.9" transform="rotate(90 71.9 115.9)">11.50±0.05</text>
<text x="73.5" y="115.1" transform="rotate(90 73.5 115.1)">0.50±0.03</text>
<text x="75.5" y="115.4" transform="rotate(90 75.5 115.4)">0.15±0.03</text>
<text x="77.3" y="114.3" transform="rotate(90 77.3 114.3)">24</text>
<text x="82.4" y="116.7" transform="rotate(90 82.4 116.7)">11.53</text>
<text x="86.2" y="116.3" transform="rotate(90 86.2 116.3)">12.34</text>
<text x="151.7" y="127.1" transform="rotate(90 151.7 127.1)">3.80</text>
<text x="80.8" y="146.8" transform="rotate(90 80.8 146.8)">0.10±0.03</text>
<text x="141.1" y="147.3" transform="rotate(90 141.1 147.3)">Total 1.05±0.1</text>
<text x="75.4" y="152.5" transform="rotate(90 75.4 152.5)">FPC+PI</text>
<text x="73.1" y="159.9" transform="rotate(90 73.1 159.9)">0.30MM±0.03</text>
<text x="28.5" y="166.1" transform="rotate(90 28.5 166.1)">APP:</text>
<text x="31.7" y="166" transform="rotate(90 31.7 166)">CHK:</text>
<text x="37.9" y="166.1" transform="rotate(90 37.9 166.1)">ALL UNITS: mm</text>
<text x="34.9" y="170.1" transform="rotate(90 34.9 170.1)">:</text>
<text x="77.2" y="173.8">15.32</text>
<text x="74" y="179.4">6.00</text>
<text x="76.7" y="176.4">14.10</text>
<text x="37.9" y="184.1" transform="rotate(90 37.9 184.1)">DATE</text>
<text x="79.6" y="181">3.20</text>
<text x="31.7" y="192.1" transform="rotate(90 31.7 192.1)">CUSTOMER NO.:</text>
<text x="37.9" y="192.1" transform="rotate(90 37.9 192.1)">MODEL NUMBER :</text>
<text x="74" y="197.8" transform="rotate(90 74 197.8)">Printing white mark line</text>
<text x="70.7" y="200.5" transform="rotate(90 70.7 200.5)">PI Stiffener T=0.2MM</text>
<text x="76.5" y="200.5" transform="rotate(90 76.5 200.5)">make it filexable</text>
<text x="28.7" y="220.6" transform="rotate(90 28.7 220.6)">PROJECTION</text>
</g>
<text font-size="1.9" fill="#0ff" x="79.2" y="200.7" transform="rotate(90 79.2 200.7)">?Bending Positon ，</text>
<g font-size="1.8">
<text x="84.9" y="148.6" transform="rotate(90 84.9 148.6)">RTV</text>
<text x="28.7" y="192.8" transform="rotate(90 28.7 192.8)">P/N</text>
</g>
<g font-size="1.4">
<text x="73.2" y="147.2" transform="rotate(90 73.2 147.2)">Total ?Thickness</text>
<text x="89.8" y="148" transform="rotate(90 89.8 148)">Rubber sealing side</text>
<text x="75.4" y="159.5" transform="rotate(90 75.4 159.5)">Stiffener</text>
</g>
</svg>
